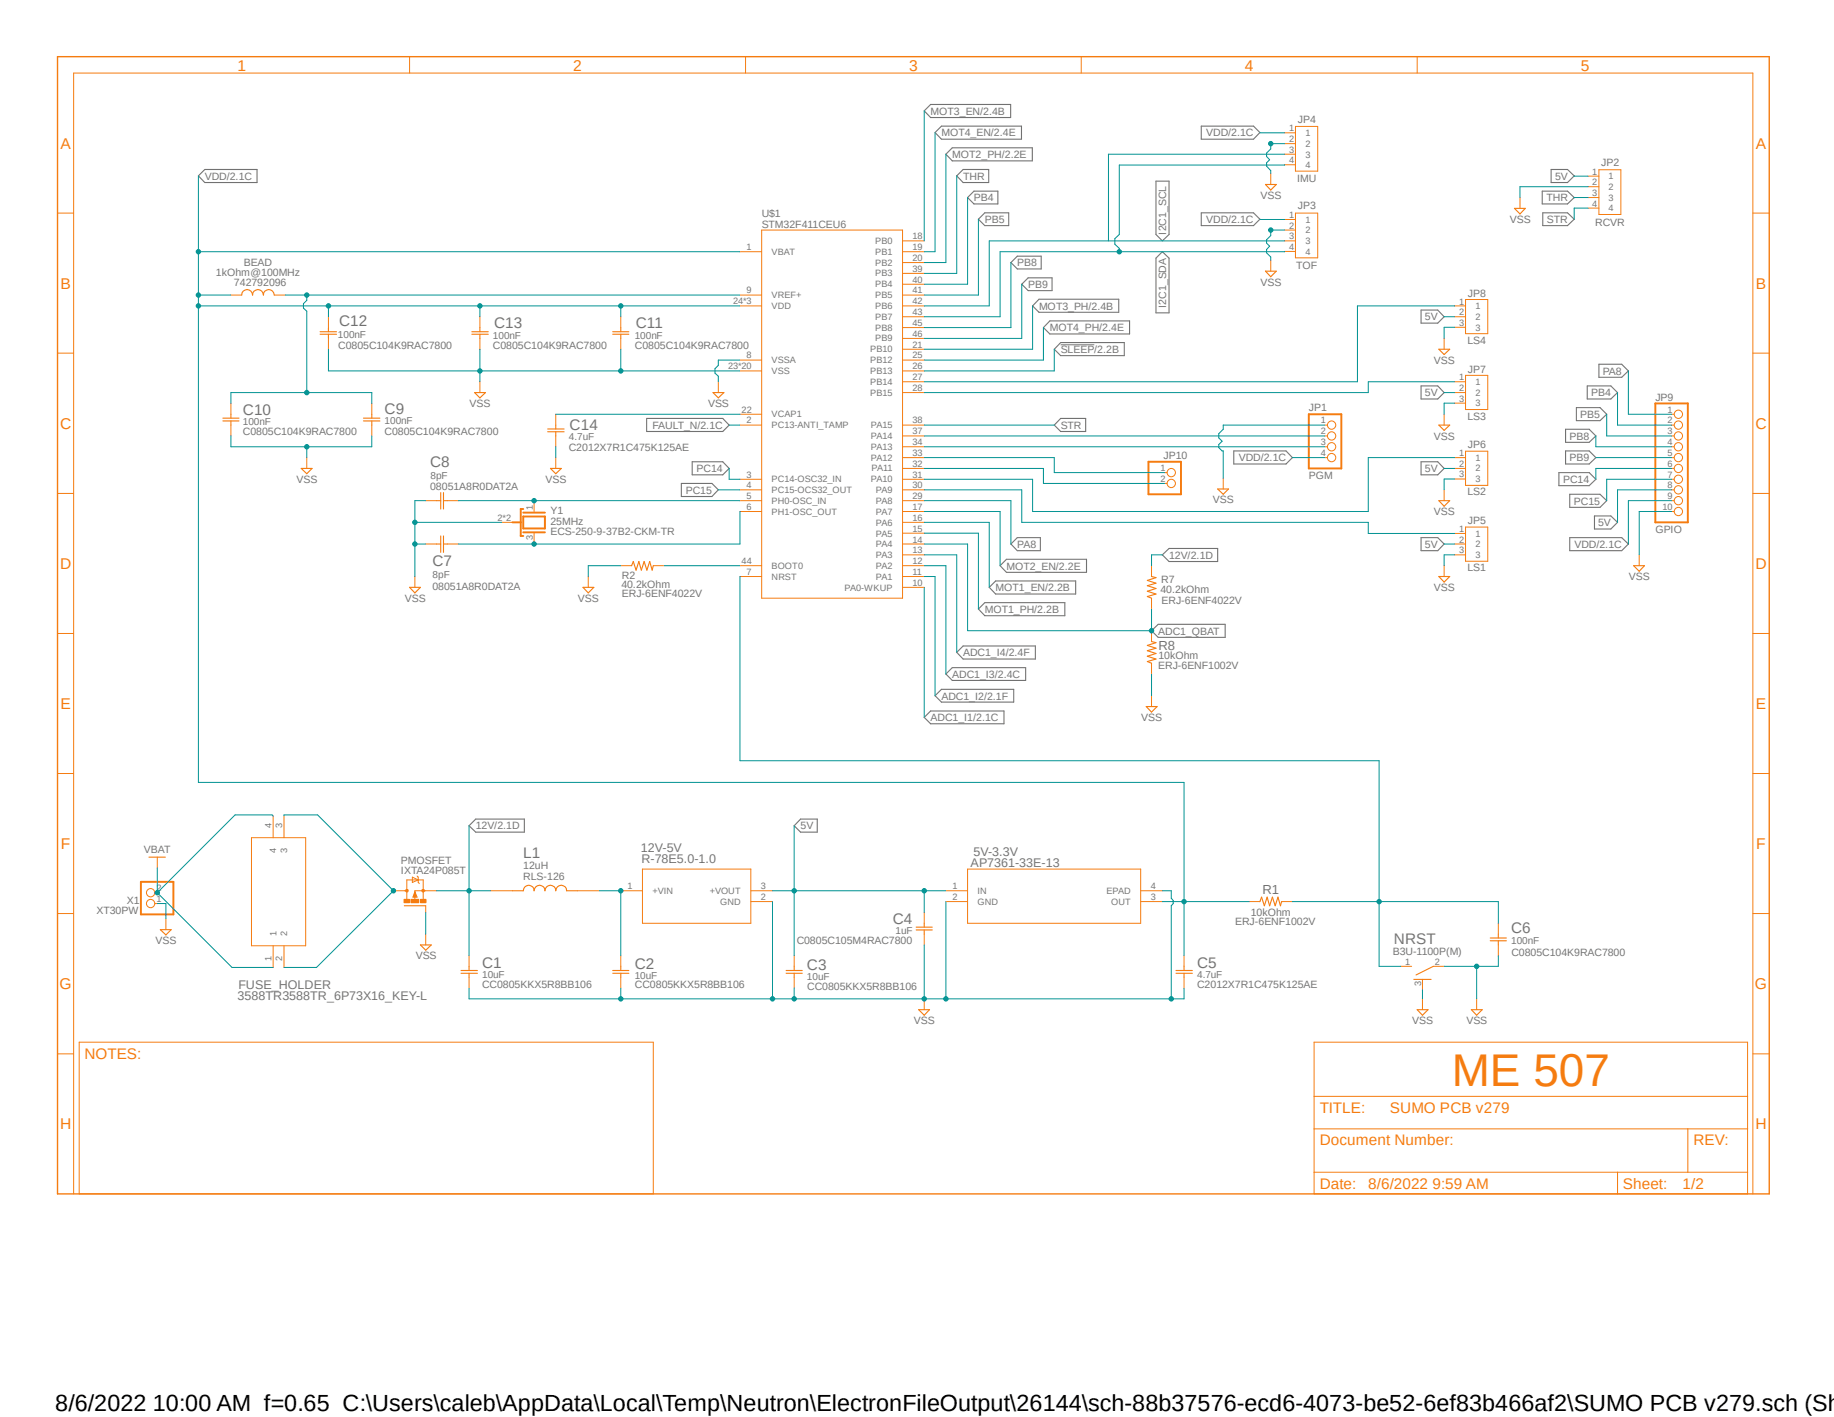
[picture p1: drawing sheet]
<svg xmlns="http://www.w3.org/2000/svg" width="279mm" height="216mm" viewBox="0 0 279 216" stroke-linecap="round" stroke-linejoin="round" font-family="sans-serif">
<path d="M8.4 8.4l261.4 173.9M269.8 8.4l-261.4 173.9" fill="none" stroke="#fff" stroke-width=".15"/>
<g fill="none" stroke="#757575" stroke-width=".17">
<path d="M140.8 16.9l1-1h12.2v2h-12.2zM143.4 19.2h12.2v2h-12.2l-.9-1zM183 19.2h8l.9 1-.9 1h-8zM30.2 26.8l1-1h8v2h-8zM145.1 22.5h12.2v2h-12.2l-1-1zM146.7 25.8h3.9v2h-3.9l-.9-1zM148.4 29.1h3.6v2h-3.6l-1-1zM150 32.4h3.7v2h-3.7l-.9-1zM176.1 27.6h2v8.1l-1 1-1-1zM176.1 39.3l1-.9 1 .9v8.4h-2zM183 32.4h8l.9 1-.9 1h-8zM234.9 29.1h3.9l1 1-1 1h-3.9z"/>
<path d="M235 32.4h3.8l1 1-1 1h-3.8zM236.3 25.8h2.5l1 1-1 1h-2.5zM154 40l1-1h3.6v2h-3.6zM155.7 43.3l.9-1h3.7v2h-3.7zM158.3 45.6h12.1v2h-12.1l-1-1zM159.9 48.9h12.2v2h-12.2l-.9-1zM161.6 52.2h9.7v2h-9.7l-1-1zM216.5 47.2h2.5l1 1.1-1 .9h-2.5zM216.5 58.8h2.5l1 1-1 1h-2.5zM241.8 58.8h3.6l1 1-1 1h-3.6zM243.6 55.5h3.5l1 1-1 1h-3.5zM98.5 63.8h11.6l1 1-1 .9h-11.6z"/>
<path d="M103.8 73.7h4.7l.9 .9-.9 1h-4.7zM105.5 70.4h4.6l1 1-1 .9h-4.6zM161.6 63.8h3.8v1.9h-3.8l-1-.9zM188 68.7h7.9l1 1-1 1h-7.9zM216.5 70.4h2.5l1 1-1 .9h-2.5zM237.5 72h4.6l1 1-1 1h-4.6zM238.5 68.7h3.6l1 1-1 1h-3.6zM238.5 65.4h3.6l1 1-1 1h-3.6zM239.1 75.3h4.7l1 1-1 1h-4.7zM240.2 62.1h3.6l1 1-1 1h-3.6zM242.9 78.6h2.5l1 1-1 1h-2.5zM145.8 99.4l.9-1h11v2h-11z"/>
<path d="M149.1 92.8l.9-1h12.2v2h-12.2zM150.7 89.5l1-1h12.2v2h-12.2zM153.3 85.2h12.2v2h-12.2l-.9-1zM154 82.9l1-1h3.5v2h-3.5zM175.4 96.1l1-1h10.2v2h-10.2zM177.1 84.5l1-.9h7.4v2h-7.4zM216.5 81.9h2.5l1 1-1 1h-2.5zM239.1 81.9h8l1 1-1 1h-8zM140.8 109.3l1-1h11.2v2h-11.2zM143.4 105h11v2h-11l-.9-1zM144.1 102.7l1-1h11.2v2h-11.2zM71.5 125.8l1-1h7.4v2h-7.4z"/>
<path d="M122 124.8h2.5v2h-2.5l-1-1z"/>
</g>
<path d="M161.6 52.5h5.1" fill="none" stroke="#757575" stroke-width=".15"/>
<path d="M8.8 8.6h260.7v173.3h-260.7zM63.2 136.4v.2h-.1l.1-.6 .2 .6" fill="none" stroke="#f57c10" stroke-width=".21"/>
<g fill="none" stroke="#f57c10" stroke-width=".15">
<path d="M62.4 8.6v2.5M113.6 8.6v2.5M164.7 8.6v2.5M215.9 8.6v2.5M8.8 32.5h2.4M267 32.5h2.5M8.8 53.8h2.4M267 53.8h2.5M8.8 75.2h2.4M267 75.2h2.5M8.8 96.5h2.4M267 96.5h2.5"/>
<path d="M8.8 117.9h2.4M267 117.9h2.5M8.8 139.2h2.4M23.6 137.7h.4M23.6 136h.4M25.3 140v1.6M61.6 135.7h.4M62 137v-2.9h2.5v2.9M62.8 133.6l.9 .5-.9 .4zM63.2 135.9h.1M63.2 136.6v.6M63.2 135.9l.3 .8h-.6z"/>
<path d="M63.5 133.5l.2 .1v.9l.2 .1M64.9 138v1M64.9 135.7h-1.7v.2M267 139.2h2.5M12.1 158.8h87.4v23.1h-87.4zM200.2 158.8h66v23.1h-66zM8.8 160.6h2.4M200.2 172h66M200.2 178.6h66M200.2 167h66M246.4 178.6v3.3M257.1 172v6.6"/>
<path d="M267 160.6h2.5M11.2 181.9v-170.8h255.8v170.8"/>
<circle cx="22.9" cy="137.7" r=".63"/>
<circle cx="22.9" cy="136" r=".63"/>
</g>
<path d="M21.5 134.4h4.9v4.9h-4.9z" fill="none" stroke="#f57c10" stroke-width=".3"/>
<path d="M61.6 138h3.3M24.4 141.6h1.7l-.8 .9z" fill="none" stroke="#f57c10" stroke-width=".17"/>
<path d="M64.3 135.6h.3l.1 .1-.1 .1-.1 .1-.2-.1z" fill-rule="evenodd" fill="#f57c10"/>
<path d="M64.3 135.6h.3l.1 .1-.1 .1-.1 .1-.2-.1z" fill="none" stroke="#f57c10" stroke-width=".15"/>
<path d="M61.8 135.6h.3v.2l-.1 .1-.2-.1v-.1z" fill-rule="evenodd" fill="#f57c10"/>
<path d="M61.8 135.6h.3v.2l-.1 .1-.2-.1v-.1z" fill="none" stroke="#f57c10" stroke-width=".15"/>
<path d="M64.1 137h.8v.5h-.8z" fill-rule="evenodd" fill="#f57c10"/>
<path d="M64.1 137h.8v.5h-.8z" fill="none" stroke="#f57c10" stroke-width=".15"/>
<path d="M61.6 137h.8v.5h-.8z" fill-rule="evenodd" fill="#f57c10"/>
<path d="M61.6 137h.8v.5h-.8z" fill="none" stroke="#f57c10" stroke-width=".15"/>
<path d="M62.6 137h1.2v.5h-1.2z" fill-rule="evenodd" fill="#f57c10"/>
<g fill="none" stroke="#f57c10" stroke-width=".15">
<path d="M197.4 19.3h3.3v6.8h-3.3zM112.7 38.4h3.3M116 35.1h21.5v56h-21.5zM137.5 38.4h3.3M137.5 36.7h3.3M193.6 26.5v1.6M193.6 39.7v1.6M195.7 36.7h1.7M195.7 35.1h1.7M195.7 33.4h1.7M195.7 38.3h1.7M195.7 20.2h1.7"/>
<path d="M195.7 21.9h1.7M195.7 23.5h1.7M195.7 25.1h1.7M197.4 32.5h3.3v6.8h-3.3zM231.6 30.1v1.6M241.9 26.8h1.7M241.9 28.4h1.7M241.9 30.1h1.7M241.9 31.7h1.7M243.6 25.9h3.3v6.8h-3.3zM35.2 45h1.6M41.8 45h1.6"/>
<path d="M50 48.3v1.6M50 51.6v1.6M73.1 48.3v1.6M73.1 51.6v1.6M73.1 58.2v1.6M94.6 48.3v1.6M94.6 51.6v1.6M109.4 58.2v1.6M112.7 54.9h3.3M112.7 45h3.3M112.7 56.5h3.3M112.7 46.6h3.3"/>
<path d="M137.5 54.9h3.3M137.5 45h3.3M137.5 40h3.3M137.5 53.2h3.3M137.5 56.5h3.3M137.5 46.6h3.3M137.5 58.2h3.3M137.5 59.8h3.3M137.5 41.7h3.3M137.5 43.3h3.3M137.5 48.3h3.3M137.5 49.9h3.3"/>
<path d="M137.5 51.6h3.3M220 51.6v1.6M221.6 46.6h1.7M221.6 58.2h1.7M221.6 59.8h1.7M221.6 48.3h1.7M221.6 49.9h1.7M223.3 45.6h3.4v5.2h-3.4zM223.3 57.2h3.4v5.2h-3.4zM35.2 61.5v1.6M35.2 64.8v1.6M46.7 69.7v1.7"/>
<path d="M56.6 61.5v1.6M56.6 64.8v1.6M64.9 76.3h1.6M68.2 76.3h1.6M76.4 79.6h1.7M81.4 76.3v1.6M84.7 63.1v1.7M84.7 66.4v1.7M84.7 69.7v1.7M112.7 64.8h3.3M112.7 73h3.3M112.7 74.6h3.3"/>
<path d="M112.7 76.3h3.3M112.7 77.9h3.3M112.7 63.1h3.3M137.5 64.8h3.3M137.5 73h3.3M137.5 74.6h3.3M137.5 76.3h3.3M137.5 77.9h3.3M137.5 79.6h3.3M137.5 71.4h3.3M137.5 69.7h3.3M137.5 68.1h3.3"/>
<path d="M137.5 66.4h3.3M177.4 72h.4M177.4 73.7h.4M186.4 72.9v1.6M201.8 64.8h.4M201.8 69.7h.4M201.8 68.1h.4M201.8 66.4h.4M220 63.1v1.7M220 74.6v1.7M221.6 71.4h1.7M221.6 69.7h1.7"/>
<path d="M221.6 61.4h1.7M221.6 73h1.7M223.3 68.7h3.4v5.3h-3.4zM254.7 64.8h.3M254.7 73h.3M254.7 74.6h.3M254.7 76.3h.3M254.7 77.9h.3M254.7 63.1h.3M254.7 71.4h.3M254.7 69.7h.3M254.7 68.1h.3"/>
<path d="M254.7 66.4h.3M63.2 87.8v1.7M64.9 82.9h1.6M68.2 82.9h1.6M81.4 81.2v1.7M89.6 87.8v1.7M94.6 86.2h1.6M99.5 86.2h1.7M112.7 87.8h3.3M112.7 86.2h3.3M137.5 87.8h3.3M137.5 89.5h3.3"/>
<path d="M137.5 86.2h3.3M137.5 84.5h3.3M137.5 82.9h3.3M137.5 81.2h3.3M175.4 86.2v1.6M175.4 91.1v1.7M175.4 96.1v1.6M220 86.2v1.6M221.6 84.5h1.7M221.6 82.9h1.7M221.6 81.3h1.7M223.3 80.3h3.4v5.2h-3.4z"/>
<path d="M249.7 84.5v1.7M175.4 101v1.7M175.4 106v1.7M24 130.6v1.6M38.3 127.6h8.3v16.5h-8.3zM41.6 124.3v3.3M43.3 124.3v3.3M59.9 135.7h1.7M62.6 137h1.2v.5h-1.2zM64.9 135.7h1.6M74.8 135.7h3.3M88 135.7h3.3"/>
<path d="M94.6 135.7h3.3M97.9 132.4h16.5v8.3h-16.5zM114.4 135.7h3.3M114.4 137.4h3.3M140.8 139v1.7M144.1 135.7h3.3M144.1 137.4h3.3M147.4 132.4h26.4v8.3h-26.4zM173.8 135.7h3.3M173.8 137.4h3.3M190.3 137.4h1.6M195.2 137.4h1.7"/>
<path d="M41.6 144.1v3.3M43.3 144.1v3.3M64.9 142.3v1.7M71.5 145.6v1.6M71.5 148.9v1.6M94.6 145.6v1.6M94.6 148.9v1.6M121 145.6v1.6M121 148.9v1.6M140.8 142.3v1.7M140.8 152.2v1.6M180.4 145.6v1.6"/>
<path d="M180.4 148.9v1.6M213.4 147.2h1.7M216.7 149.2v1.6M216.7 152.2v1.6M218.4 147.2h1.6M225 152.2v1.6M228.3 140.7v1.6M228.3 144v1.6"/>
<circle cx="178.4" cy="73.7" r=".63"/>
<circle cx="178.4" cy="72" r=".63"/>
<circle cx="202.9" cy="69.7" r=".63"/>
<circle cx="202.9" cy="64.8" r=".63"/>
<circle cx="202.9" cy="66.4" r=".63"/>
<circle cx="202.9" cy="68.1" r=".63"/>
<circle cx="255.7" cy="71.4" r=".63"/>
<circle cx="255.7" cy="74.6" r=".63"/>
<circle cx="255.7" cy="64.8" r=".63"/>
<circle cx="255.7" cy="66.4" r=".63"/>
<circle cx="255.7" cy="76.3" r=".63"/>
<circle cx="255.7" cy="69.7" r=".63"/>
<circle cx="255.7" cy="77.9" r=".63"/>
<circle cx="255.7" cy="63.1" r=".63"/>
<circle cx="255.7" cy="68.1" r=".63"/>
<circle cx="255.7" cy="73" r=".63"/>
</g>
<g fill="none" stroke="#f57c10" stroke-width=".17">
<path d="M192.8 28.1h1.6l-.8 .9zM230.7 31.7h1.7l-.8 .9zM36.8 45a.83 .83 0 0 1 .9-.9 .83 .83 0 0 1 .8 .9 .83 .83 0 0 1 .8-.9 .83 .83 0 0 1 .8 .9 .83 .83 0 0 1 .9-.9 .83 .83 0 0 1 .8 .9M48.8 50.9h2.5M48.8 50.5h2.5M50 49.9v.6M50 50.9v.7M71.9 50.9h2.5M71.9 50.5h2.5M72.3 59.8h1.7l-.9 .8zM73.1 49.9v.6M73.1 50.9v.7"/>
<path d="M93.3 50.9h2.5M93.3 50.5h2.5M94.6 49.9v.6M94.6 50.9v.7M108.6 59.8h1.7l-.9 .8zM192.8 41.3h1.6l-.8 .9zM219.2 53.2h1.7l-.9 .8zM34 64.1h2.4M34 63.7h2.4M35.2 63.1v.6M35.2 64.1v.7M45.9 71.4h1.6l-.8 .8z"/>
<path d="M55.4 64.1h2.5M55.4 63.7h2.5M56.6 63.1v.6M56.6 64.1v.7M66.5 76.3h.6M67.1 75.1v2.5M67.6 75.1v2.5M67.6 76.3h.6M83.4 65.8h2.5M83.4 65.4h2.5M83.9 71.4h1.6l-.8 .8zM84.7 64.8v.6"/>
<path d="M84.7 65.8v.6M185.5 74.5h1.7l-.8 .8zM219.2 76.3h1.7l-.9 .8zM219.2 64.8h1.7l-.9 .8zM62.4 89.5h1.7l-.9 .8zM66.5 82.9h.6M67.1 81.7v2.5M67.6 81.7v2.5M67.6 82.9h.6M88.8 89.5h1.7l-.9 .8zM96.2 86.2l.3-.6 .4 1.3 .4-1.3 .4 1.3 .4-1.3 .5 1.3 .4-1.3 .4 1.3 .1-.7M175.4 87.8l.7 .2-1.3 .4 1.3 .5-1.3 .3 1.3 .5-1.3 .4 1.3 .4-1.3 .4 .6 .2"/>
<path d="M175.4 97.7l.7 .2-1.3 .4 1.3 .5-1.3 .3 1.3 .5-1.3 .4 1.3 .4-1.3 .4 .6 .2M219.2 87.8h1.7l-.9 .9zM248.9 86.2h1.6l-.8 .8zM174.6 107.7h1.7l-.9 .8zM22.7 130.6h2.5M78.1 135.7h1.6a.83 .83 0 0 1 .8-.8 .83 .83 0 0 1 .9 .8 .83 .83 0 0 1 .8-.8 .83 .83 0 0 1 .8 .8 .83 .83 0 0 1 .8-.8 .83 .83 0 0 1 .9 .8 .83 .83 0 0 1 .8-.8 .83 .83 0 0 1 .8 .8h1.7M191.9 137.4l.3-.7 .4 1.3 .4-1.3 .4 1.3 .4-1.3 .5 1.3 .4-1.3 .4 1.3 .1-.6M64.1 144h1.6l-.8 .8zM70.2 148.3h2.5M70.2 147.9h2.5M71.5 147.2v.7M71.5 148.3v.6"/>
<path d="M93.3 148.3h2.5M93.3 147.9h2.5M94.6 147.2v.7M94.6 148.3v.6M119.8 148.3h2.4M119.8 147.9h2.4M121 147.2v.7M121 148.3v.6M139.6 141.7h2.4M139.6 141.3h2.4M140 153.8h1.6l-.8 .9zM140.8 140.7v.6"/>
<path d="M140.8 141.7v.6M179.2 148.3h2.5M179.2 147.9h2.5M180.4 147.2v.7M180.4 148.3v.6M215.4 149.2h2.6M215.9 153.8h1.7l-.9 .9zM218.4 147.2l-2.7 1.3M224.2 153.8h1.6l-.8 .9zM227 143.3h2.5M227 142.9h2.5M228.3 142.3v.6"/>
<path d="M228.3 143.3v.7"/>
</g>
<path d="M78.1 79.6h1.2M79.7 78.7h3.3v1.8h-3.3zM79.7 78.1h3.3M79.7 77.6h-.4v4.1h.4M175 70.4h4.9v4.9h-4.9zM199.4 63.1h4.9v8.3h-4.9zM252.2 61.5h4.9v18.1h-4.9zM79.7 81.1h3.3" fill="none" stroke="#f57c10" stroke-width=".3"/>
<path d="M64.9 139v3.3M117.7 137.4v14.8M144.1 137.4v14.8M177.1 135.7h1.3v1.2l.3 .3v.5l-.3 .3v14.2M71.5 150.5v1.7h108.9v-1.7M94.6 150.5v1.7M121 150.5v1.7M140.8 144v8.2" fill="none" stroke="#009292" stroke-width=".15"/>
<circle cx="94.6" cy="152.2" r=".33" fill="#009292"/>
<circle cx="94.6" cy="152.2" r=".33" fill="none" stroke="#009292" stroke-width=".15"/>
<circle cx="117.7" cy="152.2" r=".33" fill="#009292"/>
<circle cx="117.7" cy="152.2" r=".33" fill="none" stroke="#009292" stroke-width=".15"/>
<circle cx="121" cy="152.2" r=".33" fill="#009292"/>
<circle cx="121" cy="152.2" r=".33" fill="none" stroke="#009292" stroke-width=".15"/>
<circle cx="140.8" cy="152.2" r=".33" fill="#009292"/>
<circle cx="140.8" cy="152.2" r=".33" fill="none" stroke="#009292" stroke-width=".15"/>
<circle cx="144.1" cy="152.2" r=".33" fill="#009292"/>
<circle cx="144.1" cy="152.2" r=".33" fill="none" stroke="#009292" stroke-width=".15"/>
<circle cx="178.4" cy="152.2" r=".33" fill="#009292"/>
<g fill="none" stroke="#009292" stroke-width=".15">
<path d="M63.2 79.6h13.2M64.9 76.3h-1.7v11.5M63.2 82.9h1.7"/>
<circle cx="178.4" cy="152.2" r=".33"/>
</g>
<circle cx="63.2" cy="79.6" r=".33" fill="#009292"/>
<circle cx="63.2" cy="79.6" r=".33" fill="none" stroke="#009292" stroke-width=".15"/>
<circle cx="63.2" cy="82.9" r=".33" fill="#009292"/>
<g fill="none" stroke="#009292" stroke-width=".15">
<path d="M35.2 66.4v1.7h21.4v-1.7M46.7 68.1v1.6"/>
<circle cx="63.2" cy="82.9" r=".33"/>
</g>
<circle cx="46.7" cy="68.1" r=".33" fill="#009292"/>
<g fill="none" stroke="#009292" stroke-width=".15">
<path d="M50 53.2v3.3h62.7M73.1 53.2v5M94.6 53.2v3.3M112.7 54.9h-3.3v.8l-.5 .5v.7l.5 .4v.9"/>
<circle cx="46.7" cy="68.1" r=".33"/>
</g>
<circle cx="73.1" cy="56.5" r=".33" fill="#009292"/>
<circle cx="73.1" cy="56.5" r=".33" fill="none" stroke="#009292" stroke-width=".15"/>
<circle cx="94.6" cy="56.5" r=".33" fill="#009292"/>
<g fill="none" stroke="#009292" stroke-width=".15">
<path d="M216.7 150.8v1.4M225 147.2v5M228.3 145.6v1.6h-8.3"/>
<circle cx="94.6" cy="56.5" r=".33"/>
</g>
<circle cx="225" cy="147.2" r=".33" fill="#009292"/>
<g fill="none" stroke="#009292" stroke-width=".15">
<path d="M193.6 35.1h2.1M193.6 35.1h.1M193.6 35.1v.8l-.6 .6v.5l.4 .5-.4 .5v.5l.6 .7v.5M84.7 68.1v1.6M94.6 86.2h-5v1.6"/>
<circle cx="225" cy="147.2" r=".33"/>
</g>
<circle cx="193.6" cy="35.1" r=".33" fill="#009292"/>
<g fill="none" stroke="#009292" stroke-width=".15">
<path d="M193.6 21.9h2.1M193.6 21.8v.9l-.6 .6v.5l.4 .5-.4 .5v.5l.6 .7v.5"/>
<circle cx="193.6" cy="35.1" r=".33"/>
</g>
<circle cx="193.6" cy="21.9" r=".33" fill="#009292"/>
<g fill="none" stroke="#009292" stroke-width=".15">
<path d="M241.9 28.4h-10.3v1.7M221.6 49.9h-1.6v1.7M201.8 64.8h-15.4v.6l-.7 .7v.6l.5 .5-.5 .5v.5l.5 .5h.2v4.2M221.6 61.4h-1.6v1.7M221.6 73h-1.6v1.6M254.7 77.9h-5v6.6M221.6 84.5h-1.6v1.7M175.4 102.7v3.3M24 137.7h1.3v2.3M66.5 135.7h8.3M71.5 125.8v19.8"/>
<circle cx="193.6" cy="21.9" r=".33"/>
</g>
<circle cx="71.5" cy="135.7" r=".33" fill="#009292"/>
<g fill="none" stroke="#009292" stroke-width=".15">
<path d="M177.1 84.5h-1.7v1.7M91.3 135.7h3.3v9.9"/>
<circle cx="71.5" cy="135.7" r=".33"/>
</g>
<circle cx="94.6" cy="135.7" r=".33" fill="#009292"/>
<g fill="none" stroke="#009292" stroke-width=".15">
<path d="M117.7 135.7h26.4M121 125.8v19.8M140.8 135.7v3.3"/>
<circle cx="94.6" cy="135.7" r=".33"/>
</g>
<circle cx="121" cy="135.7" r=".33" fill="#009292"/>
<circle cx="121" cy="135.7" r=".33" fill="none" stroke="#009292" stroke-width=".15"/>
<circle cx="140.8" cy="135.7" r=".33" fill="#009292"/>
<g fill="none" stroke="#009292" stroke-width=".15">
<path d="M30.2 26.8v92.4h150.2v26.4M30.2 38.4h82.5M239.8 26.8h2.1M30.2 46.6h82.5M30.2 45h5M50 46.6v1.7M73.1 46.6v1.7M94.6 46.6v1.7M220 59.8h1.6M220 48.3h1.6M220 71.4h1.6M254.7 74.6h-8.3v5"/>
<path d="M220 82.9h1.6M177.1 137.4h13.2"/>
<circle cx="140.8" cy="135.7" r=".33"/>
</g>
<circle cx="180.4" cy="137.4" r=".33" fill="#009292"/>
<circle cx="180.4" cy="137.4" r=".33" fill="none" stroke="#009292" stroke-width=".15"/>
<circle cx="30.2" cy="46.6" r=".33" fill="#009292"/>
<circle cx="30.2" cy="46.6" r=".33" fill="none" stroke="#009292" stroke-width=".15"/>
<circle cx="30.2" cy="45" r=".33" fill="#009292"/>
<circle cx="30.2" cy="45" r=".33" fill="none" stroke="#009292" stroke-width=".15"/>
<circle cx="30.2" cy="38.4" r=".33" fill="#009292"/>
<circle cx="30.2" cy="38.4" r=".33" fill="none" stroke="#009292" stroke-width=".15"/>
<circle cx="94.6" cy="46.6" r=".33" fill="#009292"/>
<circle cx="94.6" cy="46.6" r=".33" fill="none" stroke="#009292" stroke-width=".15"/>
<circle cx="73.1" cy="46.6" r=".33" fill="#009292"/>
<circle cx="73.1" cy="46.6" r=".33" fill="none" stroke="#009292" stroke-width=".15"/>
<circle cx="50" cy="46.6" r=".33" fill="#009292"/>
<g fill="none" stroke="#009292" stroke-width=".15">
<path d="M191.9 33.4h3.8M191.9 20.2h3.8M196.9 69.7h4.9M254.7 76.3h-6.6v6.6M112.7 87.8v28.1h97.4v31.3h3.3M196.9 137.4h31.4v3.3"/>
<circle cx="50" cy="46.6" r=".33"/>
</g>
<circle cx="210.1" cy="137.4" r=".33" fill="#009292"/>
<g fill="none" stroke="#009292" stroke-width=".15">
<path d="M69.8 76.3h42.9"/>
<circle cx="210.1" cy="137.4" r=".33"/>
</g>
<circle cx="81.4" cy="76.3" r=".33" fill="#009292"/>
<g fill="none" stroke="#009292" stroke-width=".15">
<path d="M112.7 77.9v5h-42.9"/>
<circle cx="81.4" cy="76.3" r=".33"/>
</g>
<circle cx="81.4" cy="82.9" r=".33" fill="#009292"/>
<g fill="none" stroke="#009292" stroke-width=".15">
<path d="M43.4 45h69.3M46.7 45v.8l-.5 .5v.6l.5 .5v12.4M35.2 61.5v-1.7h21.4v1.7"/>
<circle cx="81.4" cy="82.9" r=".33"/>
</g>
<circle cx="46.7" cy="45" r=".33" fill="#009292"/>
<circle cx="46.7" cy="45" r=".33" fill="none" stroke="#009292" stroke-width=".15"/>
<circle cx="46.7" cy="59.8" r=".33" fill="#009292"/>
<g fill="none" stroke="#009292" stroke-width=".15">
<path d="M84.7 63.1h28M140.8 68.1h61M101.2 86.2h11.5M140.8 86.2h3.3v16.5M140.8 89.5v19.8M140.8 87.8h1.7v18.2M140.8 84.5h5v14.9M140.8 82.9h6.6v13.2h28v-3.3"/>
<circle cx="46.7" cy="59.8" r=".33"/>
</g>
<circle cx="175.4" cy="96.1" r=".33" fill="#009292"/>
<g fill="none" stroke="#009292" stroke-width=".15">
<path d="M140.8 16.9v19.8M142.5 20.2v18.2h-1.7M145.8 26.8v14.9h-5M195.7 36.7h-45v9.9h-9.9M195.7 38.3l-43.3 .1v9.9h-11.6M195.7 23.5h-26.8v13.2M195.7 25.1h-25.2v10.6l-.7 .7v.8l.7 .6v.6M241.9 30.1h-2M157.3 46.6v6.6h-16.5M159 49.9v5h-18.2M160.6 53.2v3.3h-19.8M221.6 58.2h-13.2v1.6h-67.6"/>
<path d="M221.6 46.6h-14.8v11.6h-66M140.8 79.6h9.9v9.9M140.8 77.9h11.6v8.3M140.8 81.2h8.3v11.6"/>
<circle cx="175.4" cy="96.1" r=".33"/>
</g>
<circle cx="170.5" cy="38.4" r=".33" fill="#009292"/>
<g fill="none" stroke="#009292" stroke-width=".15">
<path d="M144.1 23.5v16.5h-3.3M147.4 30.1v13.2h-6.6M149.1 33.4v11.6h-8.3M241.9 31.7h-2.1v1.7M154 40v9.9h-13.2M155.7 43.3v8.3h-14.9M246.4 59.8v5h8.3M109.4 74.6h3.3M111.1 64.8h1.6M111.1 71.4v1.6h1.6M140.8 71.4h18.2v2.3h18.4M140.8 69.7h19.8v2.3h16.8"/>
<path d="M140.8 64.8h19.8M243.1 69.7h11.6M243.1 66.4v1.7h11.6M244.8 63.1v3.3h9.9M254.7 71.4h-11.6v1.6M254.7 73h-9.9v3.3M43.3 124.3v-.1h5.1l11.5 11.5-11.7 11.7h-4.9"/>
<circle cx="170.5" cy="38.4" r=".33"/>
</g>
<circle cx="59.9" cy="135.7" r=".33" fill="#009292"/>
<g fill="none" stroke="#009292" stroke-width=".15">
<path d="M24 132.2v3.8M24 136l11.3 11.4h6.3M41.6 124.3l-.2-.1h-5.6l-11.8 11.8"/>
<circle cx="59.9" cy="135.7" r=".33"/>
</g>
<circle cx="24" cy="136" r=".33" fill="#009292"/>
<g fill="none" stroke="#009292" stroke-width=".15">
<path d="M248.1 56.5v6.6h6.6M140.8 74.6h14.9v5h52.7v1.7h13.2M140.8 66.4h61M140.8 76.3h13.2v6.6M221.6 69.7h-13.2v8.2h-51.1v-4.9h-16.5"/>
<circle cx="24" cy="136" r=".33"/>
</g>
<text font-size="7" fill="#f57c10" x="221.2" y="165.4">ME 507</text>
<text font-size="3.6" x="8.4" y="214.9">8/6/2022 10:00 AM f=0.65 C:\Users\caleb\AppData\Local\Temp\Neutron\ElectronFileOutput\26144\sch-88b37576-ecd6-4073-be52-6ef83b466af2\SUMO PCB v279.sch (Sh</text>
<g font-size="2.4" fill="#f57c10">
<text x="36.2" y="10.8">1</text>
<text x="87.3" y="10.8">2</text>
<text x="138.5" y="10.8">3</text>
<text x="189.7" y="10.8">4</text>
<text x="240.8" y="10.8">5</text>
<text x="9.2" y="22.6">A</text>
<text x="267.5" y="22.6">A</text>
<text x="9.2" y="44">B</text>
<text x="267.5" y="44">B</text>
<text x="9.1" y="65.4">C</text>
<text x="267.4" y="65.4">C</text>
<text x="9.1" y="86.7">D</text>
<text x="267.4" y="86.7">D</text>
<text x="9.2" y="108">E</text>
<text x="267.5" y="108">E</text>
<text x="9.3" y="129.4">F</text>
<text x="267.5" y="129.4">F</text>
<text x="9.1" y="150.8">G</text>
<text x="267.3" y="150.8">G</text>
<text x="9.1" y="172.1">H</text>
<text x="267.4" y="172.1">H</text>
</g>
<g font-size="2.3" fill="#757575">
<text x="51.6" y="49.7">C12</text>
<text x="75.3" y="49.9">C13</text>
<text x="96.9" y="49.9">C11</text>
<text x="37" y="63.3">C10</text>
<text x="58.6" y="63.1">C9</text>
<text x="86.8" y="65.4">C14</text>
<text x="65.5" y="71.2">C8</text>
<text x="65.9" y="86.2">C7</text>
<text x="79.7" y="130.8">L1</text>
<text x="136" y="140.8">C4</text>
<text x="212.3" y="143.8">NRST</text>
<text x="230.2" y="142.2">C6</text>
<text x="73.4" y="147.4">C1</text>
<text x="96.7" y="147.6">C2</text>
<text x="122.9" y="147.8">C3</text>
<text x="182.4" y="147.4">C5</text>
</g>
<g font-size="2.3" fill="#f57c10">
<text x="12.9" y="161.3">NOTES:</text>
<text x="201" y="169.5">TITLE:</text>
<text x="211.8" y="169.5">SUMO PCB v279</text>
<text x="201" y="174.5">Document Number:</text>
<text x="258" y="174.5">REV:</text>
<text x="201" y="181.1">Date:</text>
<text x="208.5" y="181.1">8/6/2022 9:59 AM</text>
<text x="247.2" y="181.1">Sheet:</text>
<text x="256.3" y="181.1">1/2</text>
</g>
<g font-size="2" fill="#757575">
<text x="176.5" y="99">R8</text>
<text x="192.3" y="136.3">R1</text>
</g>
<g font-size="1.9" fill="#757575">
<text x="97.6" y="129.8">12V-5V</text>
<text x="97.7" y="131.4">R-78E5.0-1.0</text>
<text x="148.3" y="130.4">5V-3.3V</text>
<text x="147.9" y="132.1">AP7361-33E-13</text>
<text x="36.2" y="152.4">3588TR3588TR_6P73X16_KEY-L</text>
<text x="36.3" y="150.7">FUSE_HOLDER</text>
</g>
<g font-size="1.6" fill="#757575">
<text x="141.8" y="17.5">MOT3_EN/2.4B</text>
<text x="143.4" y="20.8">MOT4_EN/2.4E</text>
<text x="183.8" y="20.8">VDD/2.1C</text>
<text x="197.7" y="18.7">JP4</text>
<text x="31.2" y="27.4">VDD/2.1C</text>
<text x="145.1" y="24.1">MOT2_PH/2.2E</text>
<text x="146.7" y="27.4">THR</text>
<text x="197.6" y="27.8">IMU</text>
<text x="236.9" y="27.4">5V</text>
<text x="243.9" y="25.3">JP2</text>
<text x="116" y="34.7">STM32F411CEU6</text>
<text x="116" y="33.1">U$1</text>
<text x="148.4" y="30.7">PB4</text>
<text x="150" y="34">PB5</text>
<text x="177.7" y="35.7" transform="rotate(-90 177.7 35.7)">I2C1_SCL</text>
<text x="183.8" y="34">VDD/2.1C</text>
<text x="192" y="30.3">VSS</text>
<text x="197.7" y="31.9">JP3</text>
<text x="230" y="34">VSS</text>
<text x="235.6" y="30.7">THR</text>
<text x="235.7" y="34">STR</text>
<text x="243" y="34.4">RCVR</text>
<text x="37.1" y="40.6">BEAD</text>
<text x="155" y="40.6">PB8</text>
<text x="197.5" y="41">TOF</text>
<text x="32.9" y="42">1kOhm@100MHz</text>
<text x="35.6" y="43.6">742792096</text>
<text x="156.6" y="43.9">PB9</text>
<text x="158.3" y="47.2">MOT3_PH/2.4B</text>
<text x="177.7" y="46.9" transform="rotate(-90 177.7 46.9)">I2C1_SDA</text>
<text x="192" y="43.5">VSS</text>
<text x="223.6" y="45.2">JP8</text>
<text x="51.5" y="53.2">C0805C104K9RAC7800</text>
<text x="75.1" y="53.2">C0805C104K9RAC7800</text>
<text x="96.7" y="53.2">C0805C104K9RAC7800</text>
<text x="159.9" y="50.5">MOT4_PH/2.4E</text>
<text x="161.6" y="53.8">SLEEP/2.2B</text>
<text x="217.1" y="48.8">5V</text>
<text x="223.6" y="52.4">LS4</text>
<text x="218.4" y="55.4">VSS</text>
<text x="223.6" y="56.8">JP7</text>
<text x="244.2" y="57.1">PA8</text>
<text x="71.5" y="62">VSS</text>
<text x="99.4" y="65.3">FAULT_N/2.1C</text>
<text x="107.9" y="62">VSS</text>
<text x="161.6" y="65.3">STR</text>
<text x="199.4" y="62.7">JP1</text>
<text x="217.1" y="60.4">5V</text>
<text x="223.6" y="63.9">LS3</text>
<text x="240.8" y="63.7">PB5</text>
<text x="242.4" y="60.4">PB4</text>
<text x="252.2" y="61">JP9</text>
<text x="37" y="66.3">C0805C104K9RAC7800</text>
<text x="58.6" y="66.3">C0805C104K9RAC7800</text>
<text x="86.7" y="68.7">C2012X7R1C475K125AE</text>
<text x="106.1" y="71.9">PC14</text>
<text x="177.3" y="70">JP10</text>
<text x="188.7" y="70.3">VDD/2.1C</text>
<text x="217.1" y="71.9">5V</text>
<text x="218.4" y="67">VSS</text>
<text x="223.6" y="68.3">JP6</text>
<text x="239.1" y="70.3">PB9</text>
<text x="239.1" y="67">PB8</text>
<text x="45.2" y="73.6">VSS</text>
<text x="65.5" y="74.7">08051A8R0DAT2A</text>
<text x="83.1" y="73.6">VSS</text>
<text x="104.5" y="75.2">PC15</text>
<text x="184.8" y="76.7">VSS</text>
<text x="199.4" y="73">PGM</text>
<text x="223.6" y="75.5">LS2</text>
<text x="238.1" y="73.6">PC14</text>
<text x="239.8" y="76.9">PC15</text>
<text x="83.9" y="79.9">25MHz</text>
<text x="83.9" y="81.6">ECS-250-9-37B2-CKM-TR</text>
<text x="83.9" y="78.3">Y1</text>
<text x="155" y="83.5">PA8</text>
<text x="217.1" y="83.5">5V</text>
<text x="218.4" y="78.5">VSS</text>
<text x="223.6" y="79.9">JP5</text>
<text x="239.9" y="83.5">VDD/2.1C</text>
<text x="243.5" y="80.2">5V</text>
<text x="252.2" y="81.2">GPIO</text>
<text x="65.9" y="89.8">08051A8R0DAT2A</text>
<text x="94.7" y="89.6">40.2kOhm</text>
<text x="94.7" y="88.3">R2</text>
<text x="153.3" y="86.8">MOT2_EN/2.2E</text>
<text x="176.9" y="88.9">R7</text>
<text x="178.1" y="85.1">12V/2.1D</text>
<text x="223.6" y="87">LS1</text>
<text x="248.2" y="88.4">VSS</text>
<text x="61.7" y="91.7">VSS</text>
<text x="88.1" y="91.7">VSS</text>
<text x="94.7" y="91">ERJ-6ENF4022V</text>
<text x="150" y="93.4">MOT1_PH/2.2B</text>
<text x="151.7" y="90.1">MOT1_EN/2.2B</text>
<text x="176.8" y="90.4">40.2kOhm</text>
<text x="177" y="92">ERJ-6ENF4022V</text>
<text x="218.4" y="90">VSS</text>
<text x="146.7" y="100">ADC1_I4/2.4F</text>
<text x="176.4" y="101.9">ERJ-6ENF1002V</text>
<text x="176.4" y="96.7">ADC1_QBAT</text>
<text x="176.5" y="100.3">10kOhm</text>
<text x="143.4" y="106.6">ADC1_I2/2.1F</text>
<text x="145.1" y="103.3">ADC1_I3/2.4C</text>
<text x="141.8" y="109.9">ADC1_I1/2.1C</text>
<text x="173.9" y="109.9">VSS</text>
<text x="21.9" y="130">VBAT</text>
<text x="61.1" y="131.6">PMOSFET</text>
<text x="72.5" y="126.4">12V/2.1D</text>
<text x="122" y="126.4">5V</text>
<text x="19.3" y="137.8">X1</text>
<text x="61.1" y="133.2">IXTA24P085T</text>
<text x="79.7" y="132.4">12uH</text>
<text x="79.7" y="134.1">RLS-126</text>
<text x="14.7" y="139.3">XT30PW</text>
<text x="23.7" y="143.9">VSS</text>
<text x="121.4" y="143.8">C0805C105M4RAC7800</text>
<text x="188.2" y="141">ERJ-6ENF1002V</text>
<text x="190.5" y="139.6">10kOhm</text>
<text x="63.3" y="146.2">VSS</text>
<text x="212.2" y="145.5">B3U-1100P(M)</text>
<text x="230.3" y="145.6">C0805C104K9RAC7800</text>
<text x="73.4" y="150.5">CC0805KKX5R8BB106</text>
<text x="96.7" y="150.5">CC0805KKX5R8BB106</text>
<text x="123" y="150.9">CC0805KKX5R8BB106</text>
<text x="182.4" y="150.5">C2012X7R1C475K125AE</text>
<text x="139.2" y="156">VSS</text>
<text x="215.1" y="156">VSS</text>
<text x="223.4" y="156">VSS</text>
</g>
<g font-size="1.5" fill="#757575">
<text x="51.5" y="51.4">100nF</text>
<text x="75.1" y="51.6">100nF</text>
<text x="96.7" y="51.6">100nF</text>
<text x="37" y="64.8">100nF</text>
<text x="58.6" y="64.6">100nF</text>
<text x="86.7" y="67.1">4.7uF</text>
<text x="65.6" y="73">8pF</text>
<text x="65.9" y="88.1">8pF</text>
<text x="136.4" y="142.4">1uF</text>
<text x="230.2" y="143.8">100nF</text>
<text x="73.4" y="149">10uF</text>
<text x="96.7" y="149.1">10uF</text>
<text x="122.9" y="149.3">10uF</text>
<text x="182.4" y="149">4.7uF</text>
</g>
<g font-size="1.4" fill="#757575">
<text x="196.4" y="20">1</text>
<text x="196.4" y="21.6">2</text>
<text x="196.4" y="23.2">3</text>
<text x="198.9" y="20.7">1</text>
<text x="198.9" y="22.4">2</text>
<text x="196.4" y="24.9">4</text>
<text x="198.9" y="24">3</text>
<text x="198.9" y="25.6">4</text>
<text x="242.6" y="26.6">1</text>
<text x="242.6" y="28.2">2</text>
<text x="242.6" y="29.8">3</text>
<text x="245.1" y="27.3">1</text>
<text x="245.1" y="29">2</text>
<text x="196.4" y="33.2">1</text>
<text x="196.4" y="34.8">2</text>
<text x="198.9" y="34">1</text>
<text x="198.9" y="35.6">2</text>
<text x="242.6" y="31.5">4</text>
<text x="245.1" y="30.6">3</text>
<text x="245.1" y="32.2">4</text>
<text x="113.7" y="38.1">1</text>
<text x="117.6" y="38.9">VBAT</text>
<text x="133.3" y="37.2">PB0</text>
<text x="133.3" y="38.8">PB1</text>
<text x="133.3" y="40.5">PB2</text>
<text x="139" y="36.5">18</text>
<text x="139" y="38.1">19</text>
<text x="139" y="39.8">20</text>
<text x="139" y="41.4">39</text>
<text x="196.4" y="36.4">3</text>
<text x="196.4" y="38.1">4</text>
<text x="198.9" y="37.2">3</text>
<text x="198.9" y="38.8">4</text>
<text x="111.7" y="46.4">24*3</text>
<text x="113.7" y="44.7">9</text>
<text x="117.6" y="45.5">VREF+</text>
<text x="117.6" y="47.1">VDD</text>
<text x="133.3" y="42.1">PB3</text>
<text x="133.3" y="43.8">PB4</text>
<text x="133.3" y="45.4">PB5</text>
<text x="133.3" y="47.1">PB6</text>
<text x="139" y="43.1">40</text>
<text x="139" y="44.7">41</text>
<text x="139" y="46.4">42</text>
<text x="222.3" y="46.4">1</text>
<text x="224.8" y="47.1">1</text>
<text x="132.6" y="53.7">PB10</text>
<text x="133.3" y="48.7">PB7</text>
<text x="133.3" y="50.4">PB8</text>
<text x="133.3" y="52">PB9</text>
<text x="139" y="53">21</text>
<text x="139" y="48">43</text>
<text x="139" y="49.7">45</text>
<text x="139" y="51.3">46</text>
<text x="222.3" y="48">2</text>
<text x="222.3" y="49.7">3</text>
<text x="224.8" y="48.8">2</text>
<text x="224.8" y="50.4">3</text>
<text x="110.9" y="56.3">23*20</text>
<text x="113.7" y="54.6">8</text>
<text x="117.6" y="55.3">VSSA</text>
<text x="117.6" y="57">VSS</text>
<text x="132.6" y="55.3">PB12</text>
<text x="132.6" y="57">PB13</text>
<text x="132.6" y="58.6">PB14</text>
<text x="139" y="54.6">25</text>
<text x="139" y="56.3">26</text>
<text x="139" y="57.9">27</text>
<text x="139" y="59.6">28</text>
<text x="222.3" y="58">1</text>
<text x="222.3" y="59.6">2</text>
<text x="224.8" y="58.7">1</text>
<text x="113" y="62.9">22</text>
<text x="113.7" y="64.5">2</text>
<text x="117.6" y="65.2">PC13-ANTI_TAMP</text>
<text x="117.6" y="63.6">VCAP1</text>
<text x="132.6" y="60.3">PB15</text>
<text x="132.7" y="65.2">PA15</text>
<text x="139" y="64.5">38</text>
<text x="201.2" y="64.5">1</text>
<text x="222.3" y="61.2">3</text>
<text x="224.8" y="60.3">2</text>
<text x="224.8" y="61.9">3</text>
<text x="254" y="62.9">1</text>
<text x="254" y="64.5">2</text>
<text x="132.7" y="70.2">PA12</text>
<text x="132.7" y="68.5">PA13</text>
<text x="132.7" y="66.9">PA14</text>
<text x="132.8" y="71.8">PA11</text>
<text x="139" y="71.1">32</text>
<text x="139" y="69.5">33</text>
<text x="139" y="67.8">34</text>
<text x="139" y="66.2">37</text>
<text x="176.8" y="71.8">1</text>
<text x="201.2" y="66.2">2</text>
<text x="201.2" y="67.8">3</text>
<text x="201.2" y="69.5">4</text>
<text x="222.3" y="69.5">1</text>
<text x="222.3" y="71.1">2</text>
<text x="224.8" y="70.2">1</text>
<text x="224.8" y="71.8">2</text>
<text x="254" y="66.2">3</text>
<text x="254" y="67.8">4</text>
<text x="254" y="69.5">5</text>
<text x="254" y="71.1">6</text>
<text x="81.2" y="77.7" transform="rotate(-90 81.2 77.7)">1</text>
<text x="113.7" y="72.8">3</text>
<text x="113.7" y="74.4">4</text>
<text x="113.7" y="76.1">5</text>
<text x="113.7" y="77.7">6</text>
<text x="117.6" y="73.5">PC14-OSC32_IN</text>
<text x="117.6" y="75.1">PC15-OCS32_OUT</text>
<text x="117.6" y="76.8">PH0-OSC_IN</text>
<text x="132.7" y="73.5">PA10</text>
<text x="133.4" y="76.8">PA8</text>
<text x="133.4" y="75.1">PA9</text>
<text x="139" y="77.7">17</text>
<text x="139" y="76.1">29</text>
<text x="139" y="74.4">30</text>
<text x="139" y="72.8">31</text>
<text x="176.8" y="73.4">2</text>
<text x="222.3" y="72.7">3</text>
<text x="224.8" y="73.5">3</text>
<text x="253.3" y="77.7">10</text>
<text x="254" y="72.8">7</text>
<text x="254" y="74.4">8</text>
<text x="254" y="76.1">9</text>
<text x="75.8" y="79.4">2*2</text>
<text x="81.2" y="82.3" transform="rotate(-90 81.2 82.3)">3</text>
<text x="117.6" y="78.4">PH1-OSC_OUT</text>
<text x="133.4" y="83.4">PA4</text>
<text x="133.4" y="81.7">PA5</text>
<text x="133.4" y="80.1">PA6</text>
<text x="133.4" y="78.4">PA7</text>
<text x="139" y="82.7">14</text>
<text x="139" y="81">15</text>
<text x="139" y="79.4">16</text>
<text x="222.3" y="81.1">1</text>
<text x="222.3" y="82.7">2</text>
<text x="224.8" y="81.8">1</text>
<text x="224.8" y="83.4">2</text>
<text x="113" y="86">44</text>
<text x="113.7" y="87.6">7</text>
<text x="117.6" y="88.3">NRST</text>
<text x="117.6" y="86.7">BOOT0</text>
<text x="128.6" y="90">PA0-WKUP</text>
<text x="133.4" y="88.3">PA1</text>
<text x="133.4" y="86.7">PA2</text>
<text x="133.4" y="85">PA3</text>
<text x="139" y="89.3">10</text>
<text x="139" y="87.6">11</text>
<text x="139" y="86">12</text>
<text x="139" y="84.3">13</text>
<text x="222.3" y="84.3">3</text>
<text x="224.8" y="85">3</text>
<text x="41.4" y="126.1" transform="rotate(-90 41.4 126.1)">4</text>
<text x="42.1" y="129.9" transform="rotate(-90 42.1 129.9)">4</text>
<text x="43" y="126.1" transform="rotate(-90 43 126.1)">3</text>
<text x="43.7" y="129.9" transform="rotate(-90 43.7 129.9)">3</text>
<text x="23.8" y="137.5">1</text>
<text x="23.8" y="135.8">2</text>
<text x="95.6" y="135.5">1</text>
<text x="99.4" y="136.2">+VIN</text>
<text x="108.1" y="136.2">+VOUT</text>
<text x="109.7" y="137.8">GND</text>
<text x="115.9" y="137.1">2</text>
<text x="115.9" y="135.5">3</text>
<text x="145.1" y="135.5">1</text>
<text x="145.1" y="137.1">2</text>
<text x="148.9" y="136.2">IN</text>
<text x="148.9" y="137.8">GND</text>
<text x="168.6" y="136.2">EPAD</text>
<text x="169.3" y="137.8">OUT</text>
<text x="175.3" y="137.1">3</text>
<text x="175.3" y="135.5">4</text>
<text x="42.1" y="142.6" transform="rotate(-90 42.1 142.6)">1</text>
<text x="43.8" y="142.6" transform="rotate(-90 43.8 142.6)">2</text>
<text x="41.4" y="146.4" transform="rotate(-90 41.4 146.4)">1</text>
<text x="43" y="146.4" transform="rotate(-90 43 146.4)">2</text>
<text x="214.1" y="147">1</text>
<text x="218.6" y="147">2</text>
<text x="216.5" y="150.2" transform="rotate(-90 216.5 150.2)">3</text>
</g>
</svg>
